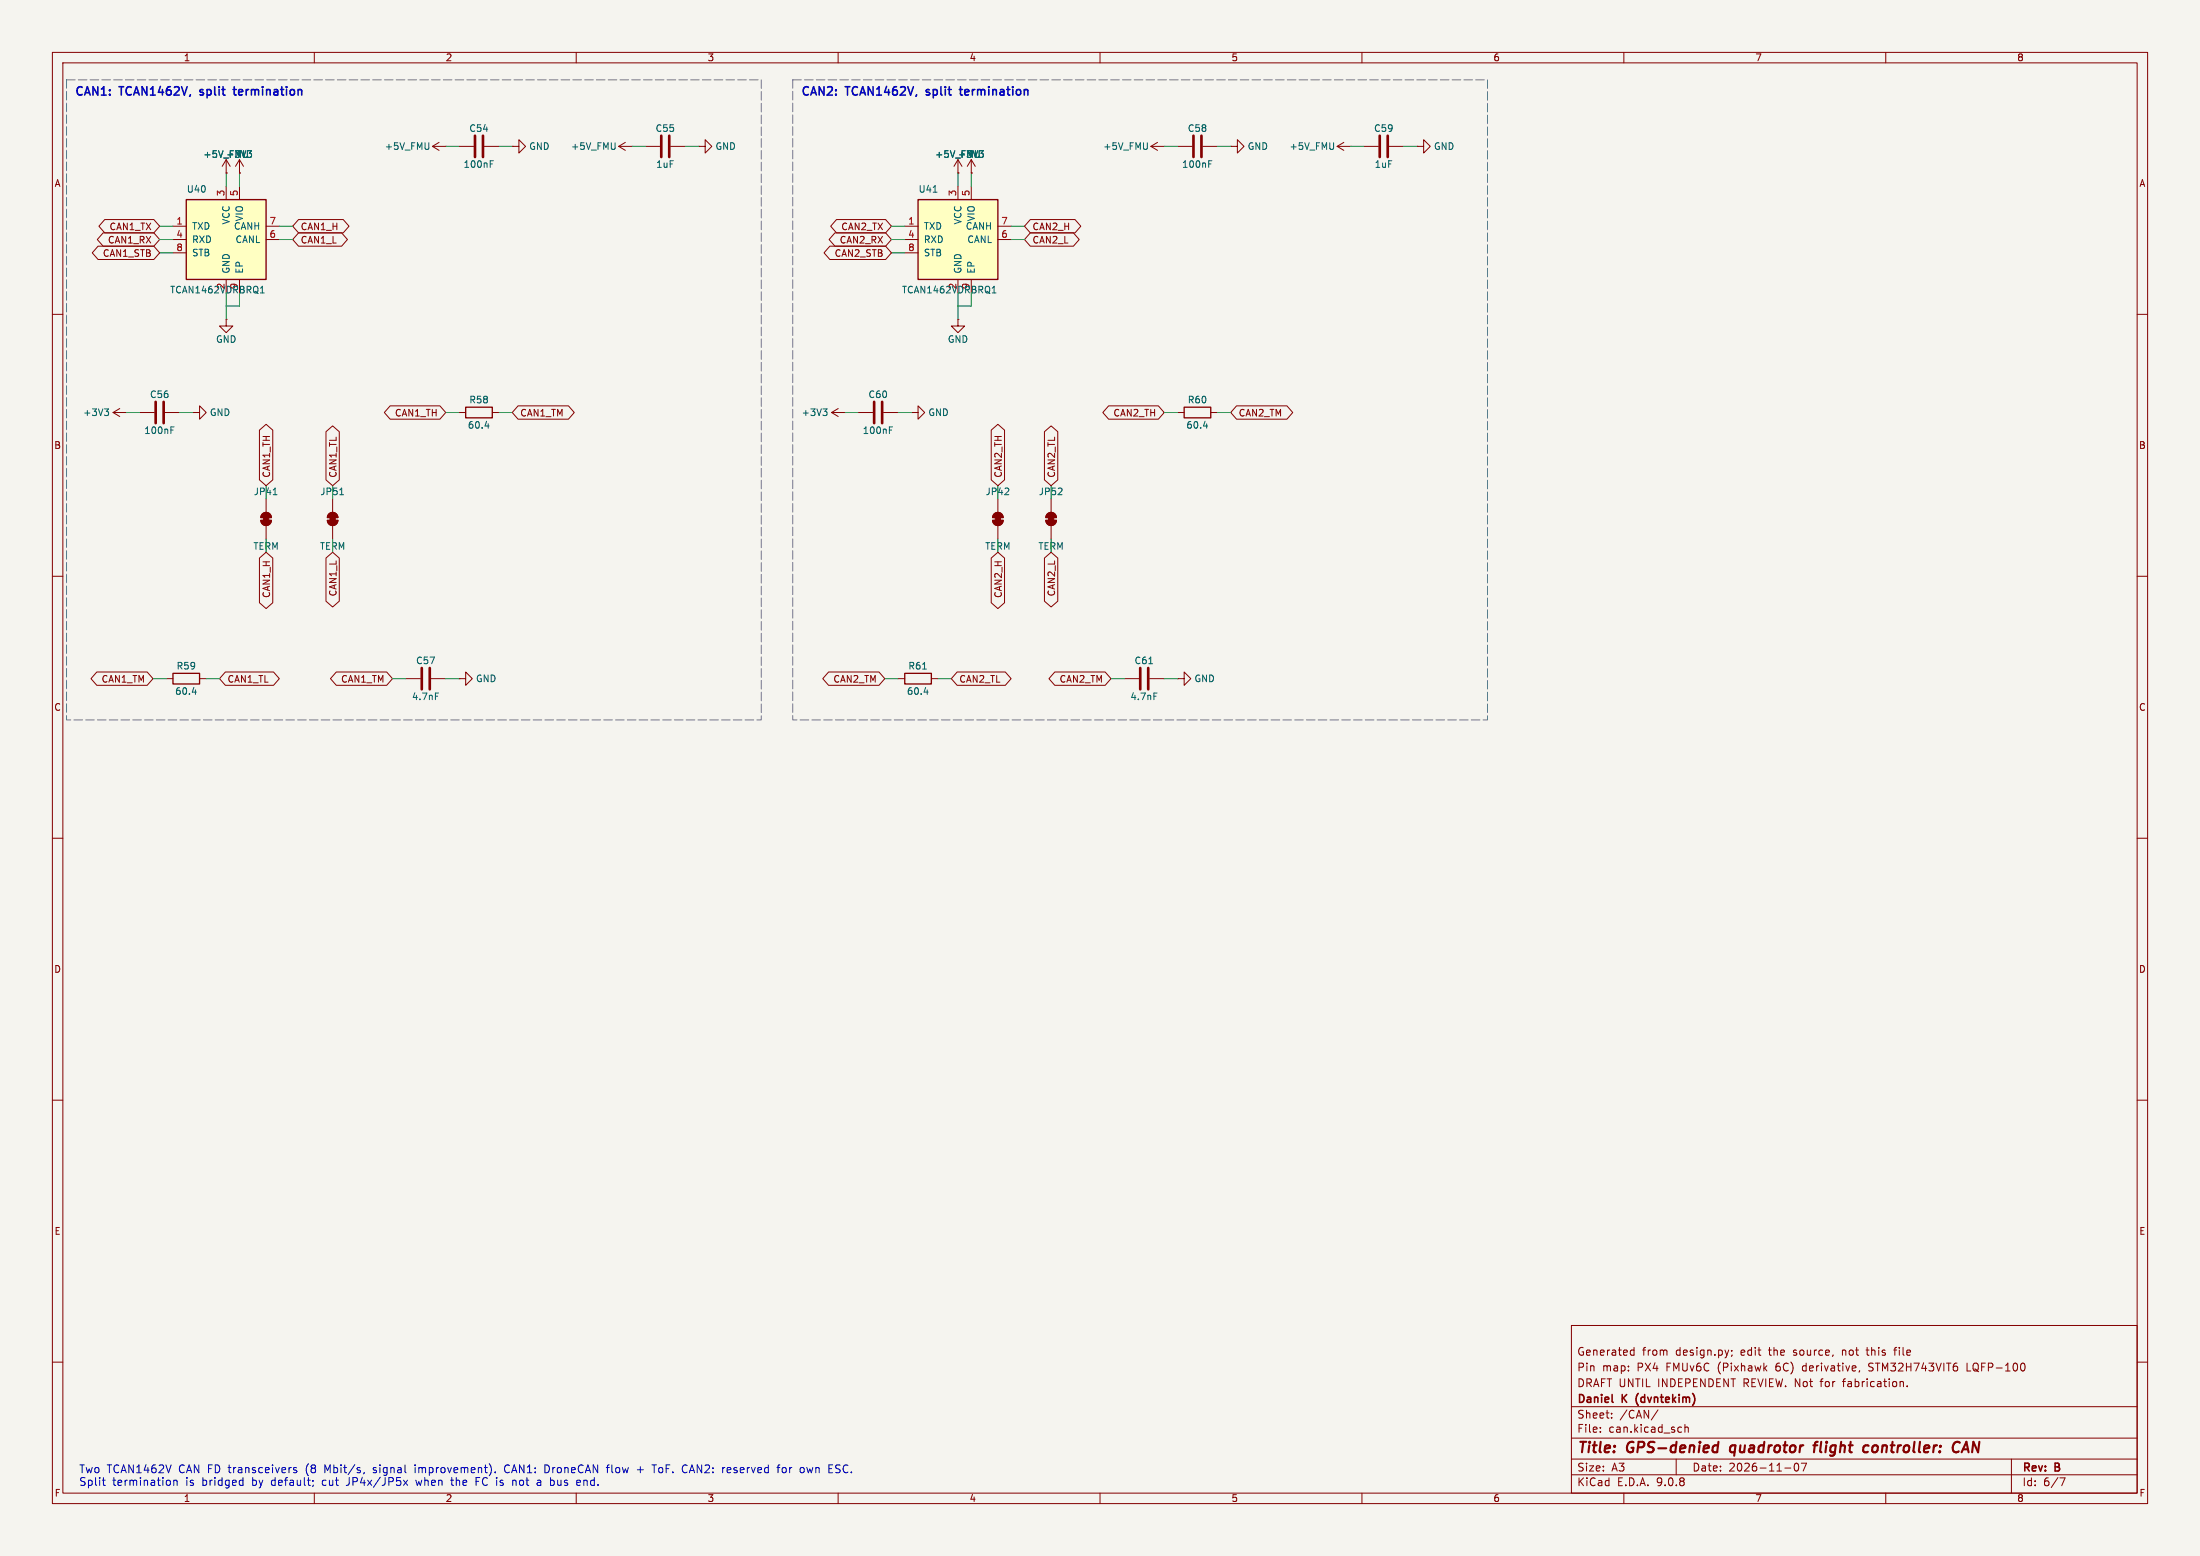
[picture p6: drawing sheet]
<svg xmlns="http://www.w3.org/2000/svg" width="420mm" height="297mm" viewBox="0 0 420 297" stroke-linecap="round" stroke-linejoin="round" font-family="sans-serif">
<path d="M0 0h420v297h-420z" fill="#f5f4ef" stroke="#f5f4ef" stroke-width=".19"/>
<g fill="none" stroke="#840000" stroke-width=".19">
<path d="M10 10h400v277h-400zM12 12h396v273h-396zM60 10v2M110 10v2M160 10v2M210 10v2M260 10v2M310 10v2M360 10v2M182.9 33h.1M182.9 30.5l-.8 1.3M182.9 30.5l.7 1.3"/>
<path d="M182.9 30.5v2.5M219.7 27.9h2.5M219.7 27.9l1.3 .8M221 27.2l-1.3 .7M222.2 27.9h.1M224.8 27.9h2.8M229.6 27.9h2.8M260.3 27.9h2.8M265.2 27.9h2.8M270.5 27.9h1.3v-1.2l1.2 1.2-1.2 1.3v-1.3M270.5 27.9h.1M10 60h2"/>
<path d="M408 60h2M10 110h2M408 110h2M214.6 129.5h2.8M219.5 129.5h2.7M10 160h2M408 160h2M10 210h2M408 210h2M300 253h108v32h-108zM311.4 258.6h.5M311.4 257.8h.5"/>
<path d="M311.9 257.2v1.5M330.6 257.8v.1M330.7 258.6l-.2 .3M356.2 257.7h.6M361.5 257.7h.6M361.9 257.2l-.2 .2v1.3M10 260h2M300 278.5h108M300 274.5h108M300 268.5h108M305.5 273.2v.2M305.5 272.5v.1"/>
<path d="M307.7 270.5v.2M307.7 269.8v.1M316.5 269.1l-1.3 1.9M320 278.5v3M320.9 272.4l.1 .1M321 273.3l-.1 .1M321.7 271.9v1.5M321.7 272.5l.2-.1 .3 .1 .1 .9M342.7 279.4a.81 .81 0 0 0 .3 1.4l.2-.2 .2-.4-.2-.8M344.9 279.3l-.7 1.5M355 261.6l-.1 .3M356.7 261.6l.2 .1"/>
<path d="M356.9 260.3l-.2 .2 .2 .3M363.2 263.7l.2 .2v.8M364.1 264.5v.2M375.5 260.2v1.5h.7M384 278.5v6.5M408 260h2M60 285v2M110 285v2M160 285v2M210 285v2M260 285v2M300 281.5h108"/>
<path d="M310 285v2M340.7 280.2h1.2M360 285v2M393.2 282.1h1l-.6 1.5"/>
</g>
<g fill="none" stroke="#840000" stroke-width=".4">
<path d="M327.4 275.9l.6 .1M327.8 277.1l-.2 .1M328.1 275.2l-.3 2M330.4 276.1l-.2 .7 .4 .4M346.2 275.9h.7M347 275.2l-.4 .1-.1 .2-.2 1.7M355.8 277.1h.8M356 276h.7M357.5 276.3v.7M372.9 276.9a.67 .67 0 0 0 1 .1M374.1 275.4a.73 .73 0 0 0-1.1 .3M374.7 276.6h1"/>
<path d="M375.4 275.2l-.9 2"/>
</g>
<path d="M307.8 267.6l.2 .1" fill="none" stroke="#840000" stroke-width=".3"/>
<path d="M227.8 25.9v4.1M229.4 25.9v4.1M263.4 25.9v4.1M264.9 25.9v4.1M217.7 127.5v4.1M219.2 127.5v4.1" fill="none" stroke="#840000" stroke-width=".51"/>
<path d="M219 27.2v1.2M230.7 31.3h.5M230.7 30.7h.7M219.3 126.7h.7M220.3 132.3h.6" fill="none" stroke="#006464" stroke-width=".19"/>
<path d="M175.3 38.1h15.2v15.2h-15.2z" fill="#ffffc2"/>
<path d="M175.3 38.1h15.2v15.2h-15.2zM226.1 77.7h5v2.1h-5zM172.7 128.5h5.1v2.1h-5.1z" fill="none" stroke="#840000" stroke-width=".25"/>
<g fill="none" stroke="#840000" stroke-width=".19">
<path d="M45.7 33h.1M45.7 30.5l-.7 1.3M45.7 30.5l.8 1.3M45.7 30.5v2.5M82.5 27.9h2.6M82.5 27.9l1.3 .8M83.8 27.2l-1.3 .7M85.1 27.9h.1M87.6 27.9h2.8M92.5 27.9h2.7M97.8 27.9h1.3v-1.2l1.2 1.2-1.2 1.3v-1.3M97.8 27.9h.1"/>
<path d="M118.1 27.9h2.5M118.1 27.9l1.3 .8M119.4 27.2l-1.3 .7M120.6 27.9h.1M123.2 27.9h2.8M128 27.9h2.8M133.3 27.9h1.3v-1.2l1.3 1.2-1.3 1.3v-1.3M133.3 27.9h.1M182.9 35.6v2.5M185.4 33h.1M185.4 30.5v2.5M185.4 35.6v2.5"/>
<path d="M185.4 30.5l-.7 1.3M185.4 30.5l.8 1.3M234.9 27.9h1.3v-1.2l1.3 1.2-1.3 1.3v-1.3M234.9 27.9h.1M255.3 27.9l1.2 .8M255.3 27.9h2.5M256.5 27.2l-1.2 .7M257.8 27.9h.1M172.7 43.2h2.6M172.7 45.7h2.6M172.7 48.3h2.6M182.9 53.3v2.6"/>
<path d="M185.4 53.3v2.6M190.5 43.2h2.5M190.5 45.7h2.5M26.7 78.7h2.8M31.5 78.7h2.8M158.7 78.7l1.3 .8M158.7 78.7h2.6M160 78l-1.3 .7M161.3 78.7h.1M163.8 78.7h2.8M168.7 78.7h2.7M174 78.7h1.3v-1.2l1.2 1.2-1.2 1.3v-1.3"/>
<path d="M174 78.7h.1M182.9 61v1.2h1.2l-1.2 1.3-1.3-1.3h1.3M182.9 61h.1M224.8 78.7h1.3M231.1 78.7h1.3M62.5 99.3h2a1.02 1.02 0 0 1-1 1 1.02 1.02 0 0 1-1-1zM62.8 98.1a1.02 1.02 0 0 1 1.1-.2 1.02 1.02 0 0 1 .6 .9h-2zM63.5 95.3v2.5M189.5 99.3h2a1.02 1.02 0 0 1-1 1 1.02 1.02 0 0 1-1-1zM189.8 98.1a1.02 1.02 0 0 1 1.1-.2 1.02 1.02 0 0 1 .6 .9h-2zM190.5 95.3v2.5M199.6 99.3h2.1a1.02 1.02 0 0 1-1 1 1.02 1.02 0 0 1-1.1-1z"/>
<path d="M199.9 98.1a1.02 1.02 0 0 1 1.1-.2 1.02 1.02 0 0 1 .7 .9h-2.1zM200.7 95.3v2.5M63.5 100.3v2.6M190.5 100.3v2.6M200.7 100.3v2.6M77.5 129.5h2.8M82.3 129.5h2.8M171.4 129.5h1.3M177.8 129.5h1.3M224.8 129.5h1.3v-1.2l1.2 1.2-1.2 1.3v-1.3M224.8 129.5h.1"/>
</g>
<g fill="none" stroke="#006464" stroke-width=".19">
<path d="M47.2 28.8h.8l-.4 .5M47.8 29.3l.2 .2v.3l-.2 .2M81.9 27.2l-.1 1.2M93.6 31.3h.4M93.6 30.7h.6M117.4 27.2v1.2M178.2 36.7h.7M186.9 28.8h.8l-.4 .5M187.5 29.3l.2 .2v.3l-.2 .2M254.6 27.2l-.1 1.2M189.4 55.9h.7M189.5 54.9l.3-.3v1.3"/>
<path d="M157.1 78h.8l-.4 .5M157.6 78.5l.3 .3v.3l-.3 .2M32.6 82.1h.5M32.6 81.5h.6M64.9 94.4h.7M169.8 82.1h.4M169.8 81.5h.6M229.7 81.3h.8M83.1 132.3h.6M176.1 127.7h.8M176.4 132.1h.8"/>
</g>
<path d="M90.7 25.9v4.1M92.2 25.9v4.1M126.2 25.9v4.1M127.8 25.9v4.1M29.7 76.7v4.1M31.2 76.7v4.1M166.9 76.7v4.1M168.4 76.7v4.1M80.5 127.5v4.1M82 127.5v4.1" fill="none" stroke="#840000" stroke-width=".51"/>
<g fill="#840000" stroke="#840000" stroke-width=".19">
<path d="M63 98.6h1v1h-1z"/>
<path d="M62.5 99.3h2a1.02 1.02 0 0 1-1 1 1.02 1.02 0 0 1-1-1z"/>
<path d="M62.8 98.1a1.02 1.02 0 0 1 1.1-.2 1.02 1.02 0 0 1 .6 .9h-2z"/>
<path d="M190 98.6h1v1h-1z"/>
<path d="M189.5 99.3h2a1.02 1.02 0 0 1-1 1 1.02 1.02 0 0 1-1-1z"/>
<path d="M189.8 98.1a1.02 1.02 0 0 1 1.1-.2 1.02 1.02 0 0 1 .6 .9h-2z"/>
<path d="M200.2 98.6h1v1h-1z"/>
<path d="M199.6 99.3h2.1a1.02 1.02 0 0 1-1 1 1.02 1.02 0 0 1-1.1-1z"/>
<path d="M199.9 98.1a1.02 1.02 0 0 1 1.1-.2 1.02 1.02 0 0 1 .7 .9h-2.1z"/>
</g>
<path d="M35.6 38.1h15.2v15.2h-15.2z" fill="#ffffc2"/>
<path d="M35.6 38.1h15.2v15.2h-15.2zM88.9 77.7h5.1v2.1h-5.1zM33 128.5h5.1v2.1h-5.1z" fill="none" stroke="#840000" stroke-width=".25"/>
<g fill="none" stroke="#840000" stroke-width=".19">
<path d="M43.2 33h.1M43.2 30.5v2.5M43.2 35.6v2.5M43.2 30.5l-.8 1.3M43.2 30.5l.7 1.3M45.7 33h.1M45.7 35.6v2.5M182.9 33h.1M185.4 33h.1M18.7 47h10.7l1.1 1.3-1.1 1.2h-10.7l-1.1-1.2zM19.7 44.4h9.7l1.1 1.3-1.1 1.3h-9.7l-1.1-1.3zM20 41.9h9.4l1.1 1.3-1.1 1.3h-9.4l-1.1-1.3z"/>
<path d="M33 43.2h2.6M33 45.7h2.6M33 48.3h2.6M43.2 53.3v2.6M45.7 53.3v2.6M50.8 43.2h2.5M50.8 45.7h2.5M57 44.4h8.2l1.1 1.3-1.1 1.3h-8.2l-1.1-1.3zM57 41.9h8.5l1.1 1.3-1.1 1.3h-8.5l-1.1-1.3zM158.4 47h10.7l1.1 1.3-1.1 1.2h-10.7l-1.1-1.2zM159.4 44.4h9.7l1.1 1.3-1.1 1.3h-9.7l-1.1-1.3zM159.7 41.9h9.4l1.1 1.3-1.1 1.3h-9.4l-1.1-1.3z"/>
<path d="M196.7 44.4h8.2l1.1 1.3-1.1 1.3h-8.2l-1.1-1.3zM196.7 41.9h8.5l1.1 1.3-1.1 1.3h-8.5l-1.1-1.3zM21.6 78.7l1.3 .8M21.6 78.7h2.5M22.9 78l-1.3 .7M24.1 78.7h.1M36.8 78.7h1.3v-1.2l1.3 1.2-1.3 1.3v-1.3M36.8 78.7h.1M43.2 61v1.2h1.2l-1.2 1.3-1.3-1.3h1.3M43.2 61h.1M74.5 77.5h9.5l1.1 1.2-1.1 1.3h-9.5l-1.1-1.3zM87.6 78.7h1.3"/>
<path d="M94 78.7h1.2M98.9 77.5h9.6l1.1 1.2-1.1 1.3h-9.6l-1.1-1.3zM211.6 77.5h9.5l1.1 1.2-1.1 1.3h-9.5l-1.1-1.3zM236.1 77.5h9.6l1.1 1.2-1.1 1.3h-9.6l-1.2-1.3zM49.5 82.1l1.3-1.1 1.3 1.1v9.5l-1.3 1.1-1.3-1.1zM49.8 99.3h2a1.02 1.02 0 0 1-1 1 1.02 1.02 0 0 1-1-1zM50.1 98.1a1.02 1.02 0 0 1 1.1-.2 1.02 1.02 0 0 1 .6 .9h-2zM50.8 95.3v2.5M62.2 82.4l1.3-1.1 1.3 1.1v9.2l-1.3 1.1-1.3-1.1zM189.2 82.1l1.3-1.1 1.3 1.1v9.5l-1.3 1.1-1.3-1.1zM199.4 82.4l1.3-1.1 1.2 1.1v9.2l-1.2 1.1-1.3-1.1zM49.5 106.5l1.3-1.1 1.3 1.1v8.6l-1.3 1.1-1.3-1.1z"/>
<path d="M50.8 100.3v2.6M62.2 106.5l1.3-1.1 1.3 1.1v8.2l-1.3 1.2-1.3-1.2zM189.2 106.5l1.3-1.1 1.3 1.1v8.6l-1.3 1.1-1.3-1.1zM199.4 106.5l1.3-1.1 1.2 1.1v8.2l-1.2 1.2-1.3-1.2zM18.5 128.3h9.6l1.1 1.2-1.1 1.3h-9.6l-1.1-1.3zM31.7 129.5h1.3M38.1 129.5h1.3M43 128.3h9.2l1.1 1.2-1.1 1.3h-9.2l-1.1-1.3zM64.2 128.3h9.6l1.1 1.2-1.1 1.3h-9.6l-1.1-1.3zM87.6 129.5h1.3v-1.2l1.3 1.2-1.3 1.3v-1.3M87.6 129.5h.1M158.2 128.3h9.6l1.1 1.2-1.1 1.3h-9.6l-1.1-1.3z"/>
<path d="M182.7 128.3h9.2l1.1 1.2-1.1 1.3h-9.2l-1.1-1.3zM201.4 128.3h9.6l1.1 1.2-1.1 1.3h-9.6l-1.2-1.3z"/>
</g>
<path d="M47.2 28.8h.8l-.4 .5M47.8 29.3l.2 .2v.3l-.2 .2M186.9 28.8h.8l-.4 .5M187.5 29.3l.2 .2v.3l-.2 .2M49.7 55.9h.7M49.8 54.9l.3-.3v1.3M19.9 78h.8l-.4 .5M20.5 78.5l.2 .3v.3l-.2 .2M52.2 94.4h.7M92.6 81.3h.8M36.7 132.1h.8" fill="none" stroke="#006464" stroke-width=".19"/>
<g fill="#840000" stroke="#840000" stroke-width=".19">
<path d="M50.3 98.6h1v1h-1z"/>
<path d="M49.8 99.3h2a1.02 1.02 0 0 1-1 1 1.02 1.02 0 0 1-1-1z"/>
<path d="M50.1 98.1a1.02 1.02 0 0 1 1.1-.2 1.02 1.02 0 0 1 .6 .9h-2z"/>
</g>
<g fill="none" stroke="#009600" stroke-width=".19">
<path d="M43.2 33v2.6M45.7 33v2.6M85.1 27.9h2.5M95.2 27.9h2.6M120.6 27.9h2.6M130.8 27.9h2.5M182.9 33v2.6M185.4 33v2.6M222.2 27.9h2.6M232.4 27.9h2.5M257.8 27.9h2.5M268 27.9h2.5"/>
<path d="M30.5 43.2h2.5M30.5 45.7h2.5M30.5 48.3h2.5M43.2 55.9v5.1M45.7 55.9v2.5h-2.5M53.3 43.2h2.6M53.3 45.7h2.6M170.2 43.2h2.5M170.2 45.7h2.5M170.2 48.3h2.5M182.9 55.9v5.1M185.4 55.9v2.5h-2.5"/>
<path d="M193 43.2h2.6M193 45.7h2.6M24.1 78.7h2.6M34.3 78.7h2.5M85.1 78.7h2.5M95.2 78.7h2.6M161.3 78.7h2.5M171.4 78.7h2.6M222.2 78.7h2.6M232.4 78.7h2.5M50.8 92.7v2.6M63.5 92.7v2.6"/>
<path d="M190.5 92.7v2.6M200.7 92.7v2.6M50.8 102.9v2.5M63.5 102.9v2.5M190.5 102.9v2.5M200.7 102.9v2.5M29.2 129.5h2.5M39.4 129.5h2.5M74.9 129.5h2.6M85.1 129.5h2.5M168.9 129.5h2.5M179.1 129.5h2.5"/>
<path d="M212.1 129.5h2.5M222.2 129.5h2.6"/>
</g>
<g fill="none" stroke="#0000c2" stroke-width=".3">
<path d="M15 16.6h.6M16.1 18.2l.6-1.6 .5 1.6M18.7 16.6v1.6l-1-1.6v1.6M19.7 16.8l.1-.2v1.6M22.7 16.6h.9M23.2 16.6v1.6M24.4 16.6h.6M25.5 18.2l.6-1.6 .5 1.6M28 16.6v1.6l-.9-1.6v1.6M29 16.8l.2-.2v1.6M30.6 16.5l-.4 1.1M32.5 16.6h-.4"/>
<path d="M33.4 16.6h.7M34.7 16.6l.5 1.6 .5-1.6M41 16.6v1.3M41.8 16.6h-.1M41.8 16.6h.1M41.8 16.6v.1M42.6 16.6v1.3M44.5 17.1h.6M44.7 16.6v1.3l.4 .3M50.1 16.6h.1M50.1 16.6v.1M53.8 16.6v1.3"/>
<path d="M54.7 16.6h-.1M54.7 16.6h.1M54.7 16.6v.1M153.6 16.6h.7M154.8 18.2l.5-1.6 .6 1.6M157.3 16.6v1.6l-.9-1.6v1.6M158.1 16.6h.6M161.3 16.6h1M161.8 16.6v1.6M163 16.6h.6M164.2 18.2l.5-1.6 .5 1.6M166.7 16.6v1.6l-.9-1.6v1.6"/>
<path d="M167.7 16.8l.1-.2v1.6M169.3 16.5l-.4 1.1M171.2 16.6h-.5M172 16.6h.7M173.3 16.6l.5 1.6 .6-1.6M179.6 16.6v1.3M180.5 16.6h-.1M180.5 16.6h.1M180.5 16.6v.1M181.2 16.6v1.3M183.1 17.1h.6M183.4 16.6v1.3l.3 .3"/>
<path d="M188.8 16.6h-.1M188.8 16.6h.1M188.8 16.6v.1M192.4 16.6v1.3M193.3 16.6h.1M193.3 16.6v.1"/>
</g>
<g fill="none" stroke="#0000c2" stroke-width=".19">
<path d="M79.2 279.6v.2M96.8 279.6a.81 .81 0 0 0-.5 .8 .81 .81 0 0 0 .5 .7M104 279.6l.6 .1M116.3 279.6l-.3 .2v1.3M122.2 280v1.1M124.5 279.6h.8M124.9 279.6v1.5M131.1 279.7l.1 .1M148.9 279.6l-.4 .2M159 279.6h-.8v1.5M160.2 279.6h-.4l-.3 .3 .2 .4 .4 .1M19.5 282.5h.6"/>
<path d="M19.7 283.3l.4 .2M32.2 282.5l.3 .3v.4l-.3 .3M33.2 282.7l.2-.2 .3 .1 .1 .9M33.2 282.5v1M46.2 282.5l.2 .1M46.4 282v1.5M46.4 283.5h-.2M56.6 280.2l-.4-.1-.2 .2 .1 .2 .5 .2v.3h-.6M59.7 282.6v.1M59.8 283.5l-.1 .2M66.1 283.5h.1M69.5 281l-.1 .3"/>
<path d="M71.2 281l.2 .1M71.3 280.2v.3M77 282.5l.8 1M77.8 282.5l-.8 1M79.2 280.1v1M79.4 282.5l.3 1M86.2 282v1.3l.4 .2M90.9 282.7h.5M90.9 282v1.5M94.5 281v.1M98.1 282.5h.2l.2 .2v.8M102.7 282.5h.3l.2 .2v.8"/>
<path d="M103.2 283.5h-.5M103.2 282.9l-.5 .1M104.6 281l-.6 .1M105.1 282v1.5M115.7 280.1h.6M121.7 280.5h1.1M131.2 281h-.1M139.3 280.1h-.3l-.2 .2 .1 .7 .4 .1M139.5 280.5l-.7 .1M148.3 280.1h.6M150 280.2l-.4-.1-.3 .3 .2 .6h.5M154 280.1l.3 1 .3-.7"/>
<path d="M159.5 281l.6 .1"/>
</g>
<path d="M12.7 15.2h132.6v122.2h-132.6zM151.3 15.2h132.7v122.2h-132.7z" fill="none" stroke="#787878" stroke-width=".19" stroke-dasharray="1.6 .6"/>
<g font-size="2.8" fill="#840000">
<text x="301" y="277.9">Title:</text>
<text x="310.6" y="277.9">GPS-denied</text>
<text x="331.2" y="277.9">quadrotor</text>
<text x="348" y="277.9">flight</text>
<text x="358.2" y="277.9">controller:</text>
<text x="376" y="277.9">CAN</text>
</g>
<g font-size="2.2" fill="#0000c2">
<text x="14.2" y="19">CAN1:</text>
<text x="22.9" y="19">TCAN1462V,</text>
<text x="38.8" y="19">split</text>
<text x="45.9" y="19">termination</text>
<text x="152.8" y="19">CAN2:</text>
<text x="161.6" y="19">TCAN1462V,</text>
<text x="177.5" y="19">split</text>
<text x="184.5" y="19">termination</text>
</g>
<g font-size="2.1" fill="#840000">
<text x="301" y="262">Pin</text>
<text x="301" y="259">Generated</text>
<text x="305.9" y="262">map:</text>
<text x="312.6" y="262">PX4</text>
<text x="313.5" y="259">from</text>
<text x="318.2" y="262">FMUv6C</text>
<text x="319.9" y="259">design.py;</text>
<text x="328.2" y="262">(Pixhawk</text>
<text x="332.5" y="259">edit</text>
<text x="338" y="259">the</text>
<text x="339.4" y="262">6C)</text>
<text x="342.8" y="259">source,</text>
<text x="344.6" y="262">derivative,</text>
<text x="352.2" y="259">not</text>
<text x="357.1" y="259">this</text>
<text x="357.4" y="262">STM32H743VIT6</text>
<text x="362.5" y="259">file</text>
<text x="376.3" y="262">LQFP-100</text>
<text x="301" y="268.2">Daniel</text>
<text x="301" y="265">DRAFT UNTIL</text>
<text x="309.7" y="268.2">K</text>
<text x="313" y="268.2">(dvntekim)</text>
<text x="316.5" y="265">INDEPENDENT</text>
<text x="333" y="265">REVIEW. Not</text>
<text x="348" y="265">for</text>
<text x="352.4" y="265">fabrication.</text>
<text x="301" y="273.7">File:</text>
<text x="301" y="271">Sheet:</text>
<text x="307.1" y="273.7">can.kicad_sch</text>
<text x="309.2" y="271">/CAN/</text>
<text x="301" y="281.1">Size:</text>
<text x="307.6" y="281.1">A3</text>
<text x="323" y="281.1">Date:</text>
<text x="330" y="281.1">2026-11-07</text>
<text x="386" y="281.3">Rev:</text>
<text x="392.4" y="281.3">B</text>
<text x="301" y="283.9">KiCad</text>
<text x="308.7" y="283.9">E.D.A.</text>
<text x="316.3" y="283.9">9.0.8</text>
<text x="386" y="283.9">Id:</text>
<text x="390.1" y="283.9">6/7</text>
</g>
<g font-size="2.1" fill="#0000c2">
<text x="15" y="281.5">Two TCAN1462V</text>
<text x="34.2" y="281.5">CAN FD transceivers</text>
<text x="58.8" y="281.5">(8</text>
<text x="62.5" y="281.5">Mbit/s,</text>
<text x="72" y="281.5">signal</text>
<text x="80" y="281.5">improvement).</text>
<text x="97.3" y="281.5">CAN1:</text>
<text x="105.1" y="281.5">DroneCAN</text>
<text x="117.2" y="281.5">flow</text>
<text x="126.3" y="281.5">ToF.</text>
<text x="132.1" y="281.5">CAN2:</text>
<text x="139.9" y="281.5">reserved</text>
<text x="150.6" y="281.5">for</text>
<text x="155" y="281.5">own</text>
<text x="160.6" y="281.5">ESC.</text>
<text x="15" y="283.9">Split</text>
<text x="21.4" y="283.9">termination</text>
<text x="35.5" y="283.9">is</text>
<text x="38.8" y="283.9">bridged</text>
<text x="48.4" y="283.9">by</text>
<text x="52.2" y="283.9">default;</text>
<text x="62.1" y="283.9">cut</text>
<text x="66.9" y="283.9">JP4x/JP5x</text>
<text x="80.3" y="283.9">when</text>
<text x="87.2" y="283.9">the</text>
<text x="92" y="283.9">FC is</text>
<text x="99.3" y="283.9">not</text>
<text x="104.2" y="283.9">a</text>
<text x="106.8" y="283.9">bus</text>
<text x="112.1" y="283.9">end.</text>
</g>
<g font-size="1.8" fill="#840000">
<text x="35" y="11.9">1</text>
<text x="85" y="11.9">2</text>
<text x="135" y="11.9">3</text>
<text x="185" y="11.9">4</text>
<text x="235" y="11.9">5</text>
<text x="285" y="11.9">6</text>
<text x="335" y="11.9">7</text>
<text x="385" y="11.9">8</text>
<text x="10.3" y="35.9">A</text>
<text x="408.3" y="35.9">A</text>
<text x="20.5" y="46.7">CAN1_RX</text>
<text x="20.8" y="44.1">CAN1_TX</text>
<text x="57.3" y="46.7">CAN1_L</text>
<text x="57.3" y="44.1">CAN1_H</text>
<text x="160.2" y="46.7">CAN2_RX</text>
<text x="160.5" y="44.1">CAN2_TX</text>
<text x="197" y="46.7">CAN2_L</text>
<text x="197" y="44.1">CAN2_H</text>
<text x="19.5" y="49.2">CAN1_STB</text>
<text x="159.2" y="49.2">CAN2_STB</text>
<text x="75.3" y="79.7">CAN1_TH</text>
<text x="99.2" y="79.7">CAN1_TM</text>
<text x="212.5" y="79.7">CAN2_TH</text>
<text x="236.4" y="79.7">CAN2_TM</text>
<text x="10.3" y="85.9">B</text>
<text x="408.2" y="85.9">B</text>
<text x="51.8" y="91.3" transform="rotate(-90 51.8 91.3)">CAN1_TH</text>
<text x="64.5" y="91.3" transform="rotate(-90 64.5 91.3)">CAN1_TL</text>
<text x="191.5" y="91.3" transform="rotate(-90 191.5 91.3)">CAN2_TH</text>
<text x="201.6" y="91.3" transform="rotate(-90 201.6 91.3)">CAN2_TL</text>
<text x="64.5" y="113.9" transform="rotate(-90 64.5 113.9)">CAN1_L</text>
<text x="201.6" y="113.9" transform="rotate(-90 201.6 113.9)">CAN2_L</text>
<text x="51.8" y="114.2" transform="rotate(-90 51.8 114.2)">CAN1_H</text>
<text x="191.5" y="114.2" transform="rotate(-90 191.5 114.2)">CAN2_H</text>
<text x="19.3" y="130.5">CAN1_TM</text>
<text x="43.3" y="130.5">CAN1_TL</text>
<text x="65" y="130.5">CAN1_TM</text>
<text x="159" y="130.5">CAN2_TM</text>
<text x="183" y="130.5">CAN2_TL</text>
<text x="202.2" y="130.5">CAN2_TM</text>
<text x="10.3" y="135.9">C</text>
<text x="408.2" y="135.9">C</text>
<text x="10.3" y="185.9">D</text>
<text x="408.2" y="185.9">D</text>
<text x="10.3" y="235.9">E</text>
<text x="408.3" y="235.9">E</text>
<text x="10.3" y="285.9">F</text>
<text x="35" y="286.9">1</text>
<text x="85" y="286.9">2</text>
<text x="135" y="286.9">3</text>
<text x="185" y="286.9">4</text>
<text x="235" y="286.9">5</text>
<text x="285" y="286.9">6</text>
<text x="335" y="286.9">7</text>
<text x="385" y="286.9">8</text>
<text x="408.3" y="285.9">F</text>
</g>
<g font-size="1.8" fill="#006464">
<text x="73.4" y="28.8">+5V_FMU</text>
<text x="89.5" y="25.4">C54</text>
<text x="100.9" y="28.8">GND</text>
<text x="108.9" y="28.8">+5V_FMU</text>
<text x="125.1" y="25.4">C55</text>
<text x="136.5" y="28.8">GND</text>
<text x="210.5" y="28.8">+5V_FMU</text>
<text x="226.7" y="25.4">C58</text>
<text x="238.1" y="28.8">GND</text>
<text x="246.1" y="28.8">+5V_FMU</text>
<text x="262.2" y="25.4">C59</text>
<text x="273.6" y="28.8">GND</text>
<text x="38.7" y="30.3">+5V_FMU</text>
<text x="43.1" y="30.3">+3V3</text>
<text x="88.4" y="32.2">100nF</text>
<text x="125.2" y="32.2">1uF</text>
<text x="178.4" y="30.3">+5V_FMU</text>
<text x="182.8" y="30.3">+3V3</text>
<text x="225.6" y="32.2">100nF</text>
<text x="262.3" y="32.2">1uF</text>
<text x="35.6" y="37">U40</text>
<text x="175.3" y="37">U41</text>
<text x="36.6" y="44">TXD</text>
<text x="36.6" y="46.6">RXD</text>
<text x="44" y="42.9" transform="rotate(-90 44 42.9)">VCC</text>
<text x="44.6" y="44">CANH</text>
<text x="44.9" y="46.6">CANL</text>
<text x="46.6" y="42.3" transform="rotate(-90 46.6 42.3)">VIO</text>
<text x="176.3" y="44">TXD</text>
<text x="176.3" y="46.6">RXD</text>
<text x="183.7" y="42.9" transform="rotate(-90 183.7 42.9)">VCC</text>
<text x="184.3" y="44">CANH</text>
<text x="184.6" y="46.6">CANL</text>
<text x="186.3" y="42.3" transform="rotate(-90 186.3 42.3)">VIO</text>
<text x="36.6" y="49.1">STB</text>
<text x="44" y="52.3" transform="rotate(-90 44 52.3)">GND</text>
<text x="46.6" y="52.3" transform="rotate(-90 46.6 52.3)">EP</text>
<text x="176.3" y="49.1">STB</text>
<text x="183.7" y="52.3" transform="rotate(-90 183.7 52.3)">GND</text>
<text x="186.3" y="52.3" transform="rotate(-90 186.3 52.3)">EP</text>
<text x="32.4" y="56.2">TCAN1462VDRBRQ1</text>
<text x="42.9" y="55.3" transform="rotate(-90 42.9 55.3)">2</text>
<text x="45.5" y="55.3" transform="rotate(-90 45.5 55.3)">9</text>
<text x="172.1" y="56.2">TCAN1462VDRBRQ1</text>
<text x="182.6" y="55.3" transform="rotate(-90 182.6 55.3)">2</text>
<text x="185.2" y="55.3" transform="rotate(-90 185.2 55.3)">9</text>
<text x="41.1" y="65.6">GND</text>
<text x="180.8" y="65.6">GND</text>
<text x="28.5" y="76.2">C56</text>
<text x="89.5" y="77.2">R58</text>
<text x="165.7" y="76.2">C60</text>
<text x="226.7" y="77.2">R60</text>
<text x="15.8" y="79.6">+3V3</text>
<text x="27.4" y="83">100nF</text>
<text x="40" y="79.6">GND</text>
<text x="89.2" y="82">60.4</text>
<text x="152.9" y="79.6">+3V3</text>
<text x="164.6" y="83">100nF</text>
<text x="177.1" y="79.6">GND</text>
<text x="226.4" y="82">60.4</text>
<text x="48.4" y="94.7">JP41</text>
<text x="61.1" y="94.7">JP51</text>
<text x="188.1" y="94.7">JP42</text>
<text x="198.2" y="94.7">JP52</text>
<text x="48.3" y="105.1">TERM</text>
<text x="61" y="105.1">TERM</text>
<text x="188" y="105.1">TERM</text>
<text x="198.1" y="105.1">TERM</text>
<text x="33.6" y="128">R59</text>
<text x="79.3" y="127">C57</text>
<text x="90.8" y="130.4">GND</text>
<text x="173.3" y="128">R61</text>
<text x="216.5" y="127">C61</text>
<text x="227.9" y="130.4">GND</text>
<text x="33.3" y="132.8">60.4</text>
<text x="78.5" y="133.8">4.7nF</text>
<text x="173" y="132.8">60.4</text>
<text x="215.7" y="133.8">4.7nF</text>
</g>
<g font-size="1.8" fill="#a90000">
<text x="42.9" y="37.5" transform="rotate(-90 42.9 37.5)">3</text>
<text x="45.5" y="37.5" transform="rotate(-90 45.5 37.5)">5</text>
<text x="182.6" y="37.5" transform="rotate(-90 182.6 37.5)">3</text>
<text x="185.2" y="37.5" transform="rotate(-90 185.2 37.5)">5</text>
<text x="33.6" y="42.9">1</text>
<text x="33.6" y="45.5">4</text>
<text x="51.4" y="42.9">7</text>
<text x="51.4" y="45.5">6</text>
<text x="173.3" y="42.9">1</text>
<text x="173.3" y="45.5">4</text>
<text x="191.1" y="42.9">7</text>
<text x="191.1" y="45.5">6</text>
<text x="33.6" y="48">8</text>
<text x="173.3" y="48">8</text>
</g>
</svg>
